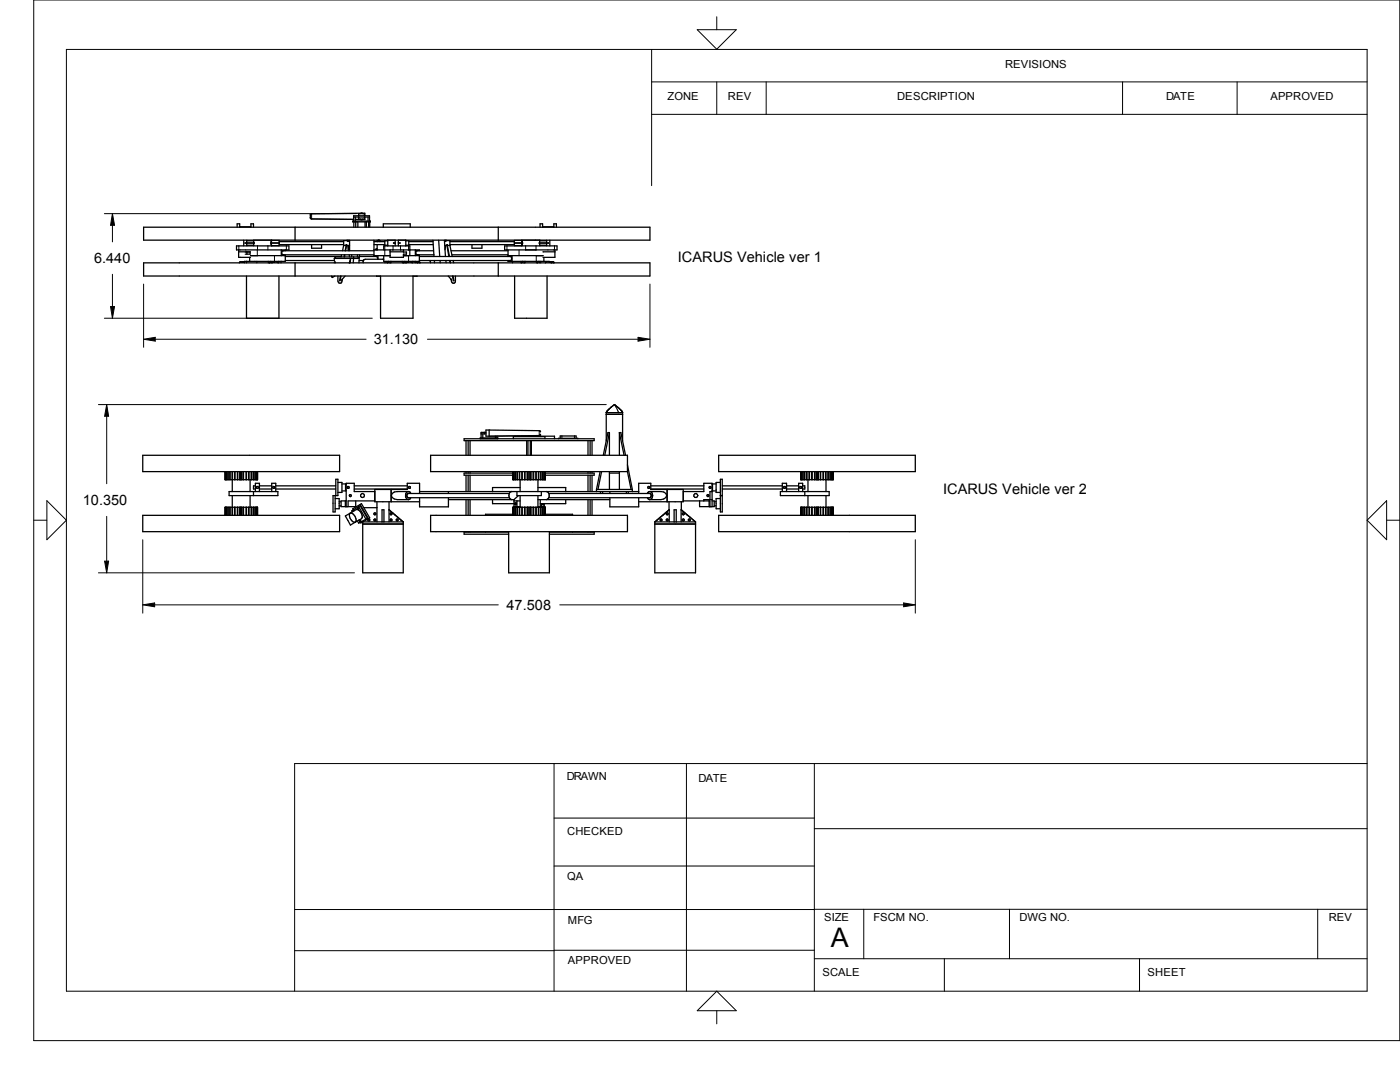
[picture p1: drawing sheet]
<svg xmlns="http://www.w3.org/2000/svg" width="279mm" height="216mm" viewBox="0 0 279 216" stroke-linecap="round" stroke-linejoin="round" font-family="sans-serif">
<g fill="none" stroke="#000" stroke-width=".2">
<path d="M6.7 0h272.7v207.6h-272.7zM13.3 9.9h259.5v187.9h-259.5zM130 16.3h142.8M130 9.9v27.1M139.1 5.9h7.8l-3.9 3.9zM143 3.3v2.6M143 16.3v6.5M152.9 16.3v6.5M224 16.3v6.5M246.9 16.3v6.5M130 22.8h142.8M20.8 42.6h50.3"/>
<path d="M22.4 42.6l.5 2.4h-.8zM22.4 45v3.3M22.4 54.7v6.5M28.7 56.7v12.6M47.7 49.1v.8M48.9 48.5h.1M51.4 49.9v1.1M51.4 49.1v.8M53.5 49.1v.8M54.8 51v1.2M57.1 49.1v.8M62.2 42.7v1l8.4 .1"/>
<path d="M67 51.3v.3M68.6 49h.5M69.2 49h.2M69.2 48h.2M69.5 48h.3M70.9 43.8h1.2M76.8 49.1v1.9M78.4 49.1v.8M78.9 48.5h.1M79.5 48.5h.1M79.9 49.1v.8M81.5 49.1v.8"/>
<path d="M81.5 51v1.2M88.7 48h.2M88.9 49h.3M88.9 48h.2M89.3 49h.5M101.2 49.1v.8M103.6 49.9v1.1M104.9 49.1v.8M107 49.1v.8M107 51v1.2M109.5 48.5h.1M110.7 49.1v.8"/>
<path d="M129.7 56.7v12.6M20.8 63.5h53.5M22.1 61.2h.8l-.5 2.3zM28.7 67.7l2.3-.4v.8zM31 67.7h42.1M85.3 67.7h42M127.3 67.3l2.4 .4-2.4 .4zM9.4 99.9l3.9 3.9-3.9 3.9zM19.6 80.7h101.4M21.3 83.1v13.4M21.3 80.7l.4 2.4h-.8zM107.6 86.9l-10 .1"/>
<path d="M107.6 85.9v1M107.9 86.7l-.3 .2M112.1 87v.5M114.6 87v.5M122.6 80.7l.8 1.6M276.7 99.9v7.8l-3.9-3.9zM6.7 103.8h2.7M19.6 114.3h51.1M20.9 112h.8l-.4 2.3zM21.3 103v9M28.5 107.7v14.6M182.7 107.7v14.6"/>
<path d="M276.7 103.8h2.7M28.5 120.7l2.4-.4v.8zM30.9 120.7h68.5M111.7 120.7h68.6M180.3 120.3l2.4 .4-2.4 .4zM110.6 152.4v45.4M137 152.4v45.4M162.5 152.4v45.4M272.8 152.4h-214v45.4M110.6 172.8h51.9M110.6 163.2h51.9M162.5 165.4h110.3"/>
<path d="M58.8 189.7h51.8M110.6 189.6h51.9M162.5 191.3h110.3M172.4 181.4v9.9M188.5 191.3v6.5M201.5 181.4v9.9M227.4 191.3v6.5M263 181.4v9.9M272.8 181.4l-214 .1M139.1 201.7l3.9-3.9 3.9 3.9zM143 201.7v2.6"/>
</g>
<g fill="none" stroke="#000" stroke-width=".25">
<path d="M28.7 52.5h101v2.6h-101zM28.7 45.3h101v2.6h-101zM47.2 49.1h10.5v.8h-10.5zM47.3 45.3v-.6h.5v.6M47.6 49.9v1.5h2.4M47.6 50.2h2.4M47.9 45.3h2.1M48.3 52.2h.2M48.6 47.9v1.2M48.8 52.2h-.9l-.1 .3M48.9 48.5h1.9M48.9 50.3h1v.4h-1"/>
<path d="M49.2 52.2v.3M49.2 55.1v8.4h6.5v-8.4M49.3 47.9v.1M49.3 48.9v.2M49.3 50.3v.4M49.8 51.4v.8M50 51h6.9M50.1 45.3v-.6h.5v.6M50.6 48h-1.4v.9h1.4M50.6 47.9v1.2M50.8 48.5h.1M51.3 52.2v.3"/>
<path d="M53.6 52.2v.3M53.7 52.5l.2-.3h1.4l.2 .3M53.8 52.5h.4M53.9 52.4h.1M54.1 48.5h1.6M54.1 48.5h.1M54.1 52.2l.3 .3M54.2 49v-1h1.5v1M54.2 47.9v.1M54.2 49v.1M54.6 52.2h.1M55.6 52.2v.3"/>
<path d="M55.7 48.8h12.9M55.7 48.2h12.9M56.1 52.2v.3M56.1 49.9v1.1M56.4 50h18.2M56.4 50.8h18.2M56.7 50h-.1a.45 .45 0 0 0-.4 .5 .45 .45 0 0 0 .5 .4v-.1M56.9 51.2h11.2M56.9 50.8v1.4h-8.1v.3M56.9 49.9v.1M56.9 52h9.8M58.9 45.3v2.6"/>
<path d="M58.9 52.5v2.6M62.2 48.8v.7h2v-.7M66.2 55.1l.1 .3 .5-.3M66.7 52l.3 .5M66.8 51.6v-.3h4.7v.3h-4.8v.4M66.9 52.3l-.2 .2M67.4 55.1v1a.45 .45 0 0 0 .6 .4 .45 .45 0 0 0 .3-.7M67.9 55.1l-.1 .9 .3-.9M68.2 50.8l-.1 .5M68.3 55.7v.1M68.6 49l-.2 1M68.6 49h.5"/>
<path d="M68.7 50.8v.5M68.8 50.8l-.1 .5M68.9 55.1l-.6 .6M69.1 49v-.2l.1 .2M69.1 49l-.2 1M69.2 49h.6M69.2 49l-.2 1M69.3 47.9l-.1 .1M69.4 48h-.8v1M69.4 49l.2 1M69.4 47.9v.1M69.5 48h.3"/>
<path d="M69.5 47.9v.3h-.1v-.2M69.6 49l-.1 .8M69.7 50.8l.1 .5M69.8 47.9v2.1M69.9 52.1v.4M69.9 51.6l-.2 .9M70.2 50.8v.5M70.4 44.1h3.5v.2h-3.5zM70.6 44.1v-1h3.1v1M70.6 51.3l-.1 1.2M70.6 43.3h3.1M70.6 44.3v1"/>
<path d="M70.9 43.8h1.2M70.9 43.3v.8M71 44.3v1M71.3 50.8v.5M71.4 44.3v1M71.5 43.3l.1 .1M71.6 43.3v.4h1.1v-.4M71.6 43.1v-.5h1.1v.5M71.6 43l-.1 .1M71.7 52h.8M71.7 51.2h3.5M71.8 50.8l-.2 1.7"/>
<path d="M71.9 42.6l.9-.1v.6M71.9 43.8h.1M72.1 42.5l-9.9 .2-.3 .1v.7l.3 .2 8.4 .1M72.3 42.5l.1 .1M72.3 43.8h.1M72.4 43.7l-.1 .1M72.7 42.9h.1M72.8 43.3v.5l-.9-.1M72.8 43.4h-.1M72.9 44.3v1M73.1 44.3v1M73.4 43.3v.8"/>
<path d="M73.6 44.3v1M73.8 44.3v1M74.6 51h3.3M74.6 49.9h9.1v.1M74.6 48.8h2.2M74.6 47.9v3.3M74.6 48.2h2.2M74.9 51.2l.2-.1 .2 .2 .1 .4M75.1 49.9v-.2h.1v.2M75.1 55.1h.8M75.3 47.9v.3M75.3 48.8v1.1"/>
<path d="M75.4 51v.7M75.5 47.9l-.1 .3M75.6 47.9l.2 .3M75.9 55.1v8.4h6.5v-8.4M76.5 45.3v-.6h5.4v.6M76.6 49.9v-.8h5.2v1.9M76.6 51.8l-3.7-.1-.4 .2v.6M76.8 52.2v.3M77.2 52.2v.3M77.4 48h-.6v.9h.6M77.4 47.9v1.2M77.6 52.2l-.2 .3"/>
<path d="M77.9 49.9v1.5h2.6v-.7h.6v-.4h-.6v-.4M77.9 50.2h2.6M77.9 52.5l.1-.3v.3M78.5 48.5h.4M78.5 48.5h.1M78.9 47.9v1.2M79.5 48.5h.3M79.5 47.9v1.2M79.8 48.5h.1M80.3 52.2v.3M80.5 52.5l.1-.3h1.4l.3 .3M80.5 51h3.2"/>
<path d="M80.6 52.4l.4 .1M80.6 52.4v.1M80.7 52.4h-.1M80.9 52.2l.2 .3M81 48h.6v.9h-.6M81 47.9v1.2M81.3 52.2h.1M81.6 48.8h4.8M81.6 48.2h4.8M82.4 52.2v.3M82.8 52.2v.3M82.8 52.2h.9l.2 .3"/>
<path d="M82.9 49.9v1.1M83 52.2l-.2 .1M83.2 50h3.3M83.2 50.8h3.4M83.2 55.1h-.8M83.4 52.5h.3M83.4 52.2l-.2 .3M83.4 50a.45 .45 0 0 0-.4 .5 .45 .45 0 0 0 .4 .4v-.1M83.4 52.4h.1M83.7 51.2h18.2M83.7 50.8v1.4h-7.1v-1.2M83.7 52h18.2"/>
<path d="M85.9 52v.5M86.4 47.9l.2 3.3M86.7 52v.5M87.5 47.9l.3 3.3M87.8 52v.5M88.7 48h.2M88.7 47.9l.2 3.3M88.8 49h.4M88.9 47.9v.3v-.3M88.9 48h.9v1M88.9 49l-.1 .8M89 52v.5"/>
<path d="M89.1 47.9v.1M89.2 49v-.2l.1 .2M89.2 49l.4 2.2M89.3 49h.5M89.3 49l.4 2.2M89.5 55.1l.5 .6M89.7 52l.1 .5M89.8 48.8h12.9M89.8 48.2h12.9M89.8 49l.5 2.2M89.8 52l.1 .5M90 50h11.4"/>
<path d="M90 55.7v.1M90.2 50.8h11.2M90.3 55.1l.2 .9h.1l-.2-.9M90.4 52l.2 .5M90.9 55.1v1a.4 .4 0 0 1-.4 .4 .4 .4 0 0 1-.4-.4l-.1-.3M94.2 48.8v.7h2v-.7M99.4 45.3v2.6M99.4 52.5v2.6M100.7 49.1h10.5v.8h-10.5zM101.4 51h7M101.4 52v.2h8.4M101.4 49.9v1.3"/>
<path d="M101.7 51.2v-.1a.45 .45 0 0 1 .4 .5 .45 .45 0 0 1-.4 .4M102.2 51v1.2M102.3 52.2v.3M102.7 48.5h1.6M102.7 55.1v8.4h6.5v-8.4M104 52.2v.3M104.1 47.9v1.2M104.1 48h-1.4v1M104.3 52.2l-.2 .3M104.3 48.5h.1M104.6 52.5l.2-.3v.3M104.7 52.3h.1"/>
<path d="M107.1 52.2v.3M107.1 52.2l.2 .3M107.6 52.2l.1 .3M107.6 48.5h1.9M107.6 48.5h.1M107.7 48h1.4M107.7 48.9h1.4M107.7 47.9v1.2M107.8 45.3v-.6h.5v.6M107.9 52.2v.3M108.4 50.2h2.3M108.5 51.4v.8"/>
<path d="M108.8 52.5l.2-.3h1.4l.2 .3M109.1 47.9v1.2M109.7 47.9v1.2M110.1 52.5h.4M110.2 52.2l-.2 .3M110.2 52.4h.1M110.4 52.4h.1M110.5 45.3h-2.2M110.5 45.3v-.6h.5v.6M110.7 49.9v1.5h-2.3M28.5 90.8h39.3v3.3h-39.3zM44.9 94.1v1.6h6.5v-1.6"/>
<path d="M45 94.1v1.6M45.2 94.1v1.6M45.5 94.1v1.6M45.6 94.1v1.6M45.7 98.1h9.8v.8h-9.8zM45.8 94.1v1.6M45.9 94.1v1.6M46.3 94.1v1.6M46.4 95.7v2.4M46.4 98.9v2.3M46.4 94.1v1.6M46.8 94.1v1.6"/>
<path d="M46.9 94.1v1.6M47.4 94.1v1.6M47.5 94.1v1.6M47.9 94.1v1.6M48 94.1v1.6M48.2 94.1v1.6M48.5 94.1v1.6M48.6 94.1v1.6M49.1 94.1v1.6M49.2 94.1v1.6M49.6 94.1v1.6M49.7 94.1v1.6"/>
<path d="M49.9 95.7v2.4M49.9 98.9v2.3M50.1 94.1v1.6M50.2 94.1v1.6M50.5 94.1v1.6M50.6 94.1v1.6M50.6 98.1v.8M50.9 94.1v1.6M51 96.9h-.4v.7h.4M51 98.1v-1.7h.8v1.7M51.1 94.1v1.6M51.2 94.1v1.6"/>
<path d="M51.3 97.1h.2v.3l-.2 .1zM51.3 94.1v1.6M51.4 94.1v1.6M51.8 97.6h2.4M51.8 96.9h2.4M54.2 98.1v-1.7h.8v1.7M54.5 97.1h.3v.3l-.3 .1zM55 97.6h12M55 96.9h12M66.5 98.9h.4v3.3h-.4zM66.9 99.5h.8v2h-.8M67 95.6h.4v3.3h-.4z"/>
<path d="M67.4 96.3h.8v2h-.8M68.2 96.6h.8v1.4h-.8M68.9 99.9v1.2M69 97.9h.1M69 96.6h.1M69.1 99.9h-1v1.2h2.9v-1.2M69.4 97.1h.2v.3l-.2 .1zM70.7 97.6h10.6M70.7 96.9h10.6M74.8 98.1h-4.1v-1.7h-1.6v4.7M74.8 99.9h-5.3v1.2M78.1 97.7v2.4"/>
<path d="M81.4 98.1a.89 .89 0 0 0-.5 .8 .89 .89 0 0 0 .6 .8M81.4 99.3h20.2M81.6 97.1h.3v.3l-.3 .1zM82 98.5l-.4-.4h-2.3l-.6 .1-.4 .3-.2 .4 .2 .4 .4 .3 .6 .1h2.3l.4-.4M83.7 98.5v-2.1h-2.4v1.3h-6.5v2.4h8.9M83.7 98.1h43.8M83.7 99.3v1.8h5.8v-1.8M85.9 90.8h39.3v3.3h-39.3zM89.5 99.7h13.1M89.5 98.1v.4M92.6 87.5h26v.4h-26zM93 87.9v2.9"/>
<path d="M93 94.1v.3M93 94.8v3.3M93 99.7v3.1M93.4 87.9v2.9M93.4 94.1v.3M93.4 94.8v3.3M93.4 99.7v3.1M93.8 87.9v2.9M93.8 94.1v.3M93.8 94.8v3.3M93.8 99.7v3.1M95.8 87.5v-.1h3.6v.1"/>
<path d="M96 86.6h1M96.4 86.6v.8M96.6 86.3v.3M97 86.3h-1v1.1M97.6 85.8l10.1 .1 .2 .3M97.6 85.8h-.6v1.2h.6M97.6 85.8v1.2M98.3 99.7v.8h4.3M98.9 87v.4M99.2 87v.4M101.6 98.5h-20.2a.47 .47 0 0 0-.2 .4 .47 .47 0 0 0 .3 .4M101.6 98.5v.8l.6 .4"/>
<path d="M102 98.1l-.4 .4M102.4 94.1v1.6h6.4v-1.6M102.4 94.4h-9.8v.4h9.8M102.4 87.5v-.4h6.4v.4M102.4 94.1v1.6M102.6 99.9h1.2M102.6 99.7v1.4h1.2M102.6 94.1v1.6M102.9 94.1v1.6M103.2 98.1v.8h4.8v-.8M103.2 99.9v1.2M103.2 94.1v1.6"/>
<path d="M103.5 98.9l-.9 .8M103.6 94.1v1.6M103.7 94.1v1.6M103.8 97.3h-5.5v.8M103.8 95.7v2.4M103.8 98.9v2.3M104.1 94.1v1.6M104.2 94.1v1.6M104.7 94.1v1.6M104.8 94.1v1.6M105.1 87.9v2.9M105.2 94.1v1.6"/>
<path d="M105.3 94.1v1.6M105.4 87.9v2.9M105.6 94.1v1.6M105.8 87.9v2.9M105.8 94.1v1.6M105.9 94.1v1.6M106 94.1v1.6M106 87.9v2.9M106.4 94.1v1.6M106.5 94.1v1.6M106.9 94.1v1.6M107 94.1v1.6"/>
<path d="M107.4 99.7h14.3M107.4 97.3h5.5v.8M107.4 95.7v2.4M107.4 98.9v2.3M107.4 94.1v1.6M107.5 94.1v1.6M107.8 99.7v1.4h-.4M107.9 86.7l-.2 .2-10.1 .1M107.9 94.1v1.6M107.9 87.1l2.8-.1v.5M108.2 94.1v1.6M108.3 94.1v1.6"/>
<path d="M108.5 94.1v1.6M108.8 94.1v1.6M108.8 94.4h9.8v.4h-9.8M109.2 98.1l.3 .4M109.5 98.5a.84 .84 0 0 1-.4 1.2M109.5 98.5h20.3l.2 .5-.3 .3M109.5 99.3h20.3M111.5 87.5h3.8M111.8 87.5v-.5h3.2v.5M112.9 99.7v.8h-5.1M117.3 87.9v2.9M117.3 94.1v.3"/>
<path d="M117.3 94.8v3.3M117.3 99.7v3.1M117.8 87.9v2.9M117.8 94.1v.3M117.8 94.8v3.3M117.8 99.7v3.1M118.2 87.9v2.9M118.2 94.1v.3M118.2 94.8v3.3M118.2 99.7v3.1M119 97.7h7.2M119 97.7v.4"/>
<path d="M119.8 94.1l-.8 3.6M119.8 98.1v.4M120.1 94.1l-.8 3.6M120.3 98.1v.4M121 82.7h3.2M121 82.3h3.2M121.5 81.7l-.5 .6v5.7M121.5 81.7h.1M121.6 86.3h-.3l-.9 4.5M121.6 86.3v4.5M121.6 94.1v3.6M121.6 94.4h2"/>
<path d="M121.6 86.3l-.9 4.5M121.7 99.3v1.8h5.8v-1.8M121.7 98.1v.4M121.9 81.3h.1M121.9 81.3l-.4 .4M122 81.3l.7-.6 1.4 1.3M123.6 86.3h.3l.9 4.5M123.6 86.3v4.5M123.6 94.1v3.6M123.6 86.3l.9 4.5M124.1 82l.1 .3v5.7M124.1 82h.1"/>
<path d="M124.2 82.2h.1M125 98.1v.4M125.2 92.8l1 4.9M125.2 94.1l.7 3.6M125.4 98.1v.4M126.2 97.7v.4M127.5 98.5v-2.1h2.4v1.3h6.5v2.4h-8.9M129.2 98.5l.4-.4h2.3l.6 .1 .4 .3 .2 .4-.2 .4-.4 .3-.6 .1h-2.3l-.4-.4M129.4 97.1h.2v.3l-.2 .1zM129.8 98.1a.9 .9 0 0 1 .4 .8 .9 .9 0 0 1-.5 .8M129.9 97.6h10.6M129.9 96.9h10.6"/>
<path d="M133.1 97.7v2.4M136.4 99.9h5.3v1.2M136.4 98.1h4.1v-1.7h1.6v4.7M139.6 99.9v1.2h2.9v-1.2h-.4M141.5 99.9v1.2M141.6 97.1h.3v.3l-.3 .1zM142.1 99.7h-1.6v.2M142.1 97.9h.1M142.1 98.1h-.4v1.6M142.1 96.6h.1M142.9 96.6h-.7v1.4h.7M143.4 90.8h39.3v3.3h-39.3z"/>
<path d="M143.8 95.6h.3v6.6h-.3zM143.8 99.5h-.9v2h.9M143.8 98.9h.3M143.8 96.3h-.9v2h.9M144.1 97.6h12M144.1 96.9h12M155.7 98.1h9.8v.8h-9.8zM156.1 98.1v-1.7h.9v1.7M156.5 97.1h.2v.3l-.2 .1zM157 97.6h2.4M157 96.9h2.4M159.4 98.1v-1.7h.8v1.7"/>
<path d="M159.7 97.1h.2v.3l-.2 .1zM159.8 94.1v1.6h6.5v-1.6M159.9 94.1v1.6M160 94.1v1.6M160.2 96.9h.4v.7h-.4M160.2 94.1v1.6M160.6 94.1v1.6M160.6 98.1v.8M161 94.1v1.6M161.2 95.7v2.4M161.2 98.9v2.3M161.5 94.1v1.6"/>
<path d="M162 94.1v1.6M162.1 94.1v1.6M162.6 94.1v1.6M162.9 94.1v1.6M163.1 94.1v1.6M163.2 94.1v1.6M163.3 94.1v1.6M163.7 94.1v1.6M163.8 94.1v1.6M164.3 94.1v1.6M164.8 94.1v1.6M164.8 94.1v4"/>
<path d="M164.8 98.9v3.9M165.2 94.1v1.6M165.3 94.1v1.6M165.7 94.1v1.6M165.9 94.1v1.6M166 94.1v1.6M166.2 94.1v1.6M28.5 102.8h39.3v3.3h-39.3zM44.9 102.8v-1.6h6.5v1.6M45 101.2v1.6M45.2 101.2v1.6M45.5 101.2v1.6"/>
<path d="M45.6 101.2v1.6M45.8 101.2v1.6M45.9 101.2v1.6M46.3 101.2v1.6M46.4 101.2v1.6M46.8 101.2v1.6M46.9 101.2v1.6M47.4 101.2v1.6M47.5 101.2v1.6M47.9 101.2v1.6M48 101.2v1.6M48.2 101.2v1.6"/>
<path d="M48.5 101.2v1.6M48.6 101.2v1.6M49.1 101.2v1.6M49.2 101.2v1.6M49.6 101.2v1.6M49.7 101.2v1.6M50.1 101.2v1.6M50.2 101.2v1.6M50.5 101.2v1.6M50.6 101.2v1.6M50.9 101.2v1.6M51.1 101.2v1.6"/>
<path d="M51.2 101.2v1.6M51.3 101.2v1.6M51.4 101.2v1.6M67.7 100.1h.4M67.7 100.9h.4M69.9 102.4a1.25 1.25 0 0 1 1 1.8M69.9 102.4l1.2-.7a1.29 1.29 0 0 1 1 1.8l-1.2 .7M69.9 102.4a1.25 1.25 0 0 0 1 1.8M69.9 102.4l-1 .6 1 1.8 1-.6M70.5 101.8l-.3 .1 .1 .3M70.5 101.8l.1 .2M71.3 101.3h.2l.1 .3z"/>
<path d="M71.3 104l.3 .4 .3-.2M71.4 101.3h.1M71.6 101.1l.3-.2 1.4 2.5-.3 .2M71.6 101.1l1.4 2.5M71.6 101.1l-1.1 .7M71.6 103.8l.3 .4M71.8 103.8l.2 .1v.2zM71.8 104.1h.1M71.9 100.7l.2-.2 1.7 2.8-.3 .2M71.9 100.7l-1.5 .8 .1 .2M71.9 100.7l1.6 2.8M72.4 104.6h8.1"/>
<path d="M72.4 104.1h8.1v10.2h-8.1zM72.6 101.3h2.6M73 103.6l-1.1 .6M73.4 103.7l.3-.2 .1 .3-.1 .2-.2-.1zM73.5 103.5l-1.5 .9-.1-.2M74.7 102.4l.3 .1-.2 .2-.2-.1zM75.2 100.1v4M76.2 104.1v-2.4h.4v2.4M77.6 100.1v4M77.6 101.7l2.9 2.4zM77.9 102.4h.3l-.1 .3-.2-.1zM85.9 102.8h39.3v3.3h-39.3z"/>
<path d="M93 106.1v.1M93.4 106.1v.1M93.8 106.1v.1M96.9 106.1v.1M101.5 106.2h-8.9v.4h8.9M101.5 106.1v8.2h8.1v-8.2M102.4 102.6h-5.5v.2M102.4 102.8v-1.6h6.4v1.6M102.4 101.2v1.6M102.6 101.2v1.6M102.7 100.5h.4M102.7 100.6l.1 .1 .2-.1"/>
<path d="M102.7 100.6h.3M102.9 101.2v1.6M103.1 100.5l-.3-.2-.1 .3M103.1 100.5l-.1 .1M103.2 101.2v1.6M103.4 101.1h.4M103.6 101.2v1.6M103.7 101.2v1.6M104.1 101.2v1.6M104.2 101.2v1.6M104.7 101.2v1.6M104.8 101.2v1.6"/>
<path d="M105.2 101.2v1.6M105.3 101.2v1.6M105.6 101.2v1.6M105.8 101.2v1.6M105.9 101.2v1.6M106 101.2v1.6M106.4 101.2v1.6M106.5 101.2v1.6M106.9 101.2v1.6M107 101.2v1.6M107.4 101.2v1.6M107.5 101.2v1.6"/>
<path d="M107.9 101.2v1.6M108 100.5v.6M108.2 101.2v1.6M108.3 101.2v1.6M108.5 100.5l-.2 .2-.2-.2M108.5 101.2v1.6M108.6 100.5v.6h-.8M108.8 101.2v1.6M108.8 102.6h5.5v.2M109.6 106.2h9v.4h-9M114.3 106.1v.1M117.3 106.1v.1"/>
<path d="M117.8 106.1v.1M118.2 106.1v.1M130.7 104.1v10.2h8.1v-10.2M130.7 104.6h8.1M130.7 104.1h8.1M133 102.4l.2-.1 .1 .4h-.2zM133.5 101.7h.1M133.5 100.1v1.6M133.5 101.7l-2.8 2.4M133.6 101.7l-2.9 2.4M133.6 101.7v2.4M134.5 104.1v-2.4h.5v2.4"/>
<path d="M135.9 101.7h.1M135.9 101.7l2.9 2.4M135.9 101.7v2.4M136 101.7l2.8 2.4M136 100.1v1.6M136.1 103.7l.3-.2 .1 .4h-.2zM137.4 103.7l.2-.2 .1 .4h-.2zM142.5 100.1h.4M142.5 100.9h.4M143.4 102.8h39.3v3.3h-39.3zM159.8 102.8v-1.6h6.5v1.6M159.9 101.2v1.6"/>
<path d="M160 101.2v1.6M160.2 101.2v1.6M160.6 101.2v1.6M161 101.2v1.6M161.5 101.2v1.6M162 101.2v1.6M162.1 101.2v1.6M162.6 101.2v1.6M162.9 101.2v1.6M163.1 101.2v1.6M163.2 101.2v1.6M163.3 101.2v1.6"/>
<path d="M163.7 101.2v1.6M163.8 101.2v1.6M164.3 101.2v1.6M164.8 101.2v1.6M165.2 101.2v1.6M165.3 101.2v1.6M165.7 101.2v1.6M165.9 101.2v1.6M166 101.2v1.6M166.2 101.2v1.6"/>
<circle cx="69.9" cy="98.9" r=".21"/>
<circle cx="72.3" cy="98.9" r=".39"/>
<circle cx="138.8" cy="98.9" r=".39"/>
<circle cx="141.3" cy="98.9" r=".21"/>
<circle cx="74.8" cy="103.8" r=".21"/>
<circle cx="78" cy="103.8" r=".21"/>
<circle cx="79.3" cy="103.8" r=".21"/>
<circle cx="131.9" cy="103.8" r=".2"/>
<circle cx="133.2" cy="103.8" r=".21"/>
<circle cx="136.3" cy="102.5" r=".22"/>
</g>
<path d="M22.1 42.7h.8v2.3h-.8zM22.1 61.2h.8v2.3h-.8zM28.7 67.4h2.3v.7h-2.3zM127.3 67.4h2.4v.7h-2.4zM20.9 80.8h.8v2.3h-.8zM20.9 112h.8v2.3h-.8zM28.5 120.4h2.4v.7h-2.4zM180.3 120.4h2.4v.7h-2.4z" fill="#000"/>
<text font-size="5.4" x="165.8" y="189">A</text>
<g font-size="2.9">
<text x="18.8" y="52.4">6.440</text>
<text x="135.3" y="52.3">ICARUS Vehicle ver 1</text>
<text x="74.6" y="68.6">31.130</text>
<text x="16.5" y="100.7">10.350</text>
<text x="188.2" y="98.6">ICARUS Vehicle ver 2</text>
<text x="101.1" y="121.6">47.508</text>
</g>
<g font-size="2.2">
<text x="200.6" y="13.6">REVISIONS</text>
<text x="133.2" y="19.9">ZONE</text>
<text x="145.3" y="19.9">REV</text>
<text x="179.1" y="19.9">DESCRIPTION</text>
<text x="232.7" y="19.9">DATE</text>
<text x="253.5" y="19.9">APPROVED</text>
<text x="113.1" y="155.7">DRAWN</text>
<text x="139.4" y="156">DATE</text>
<text x="113.2" y="166.6">CHECKED</text>
<text x="113.2" y="175.7">QA</text>
<text x="113.3" y="184.4">MFG</text>
<text x="164.5" y="183.8">SIZE</text>
<text x="174.3" y="183.8">FSCM NO.</text>
<text x="203.5" y="183.8">DWG NO.</text>
<text x="265.2" y="183.8">REV</text>
<text x="113.3" y="192.4">APPROVED</text>
<text x="164.1" y="194.8">SCALE</text>
<text x="229" y="194.8">SHEET</text>
</g>
</svg>
